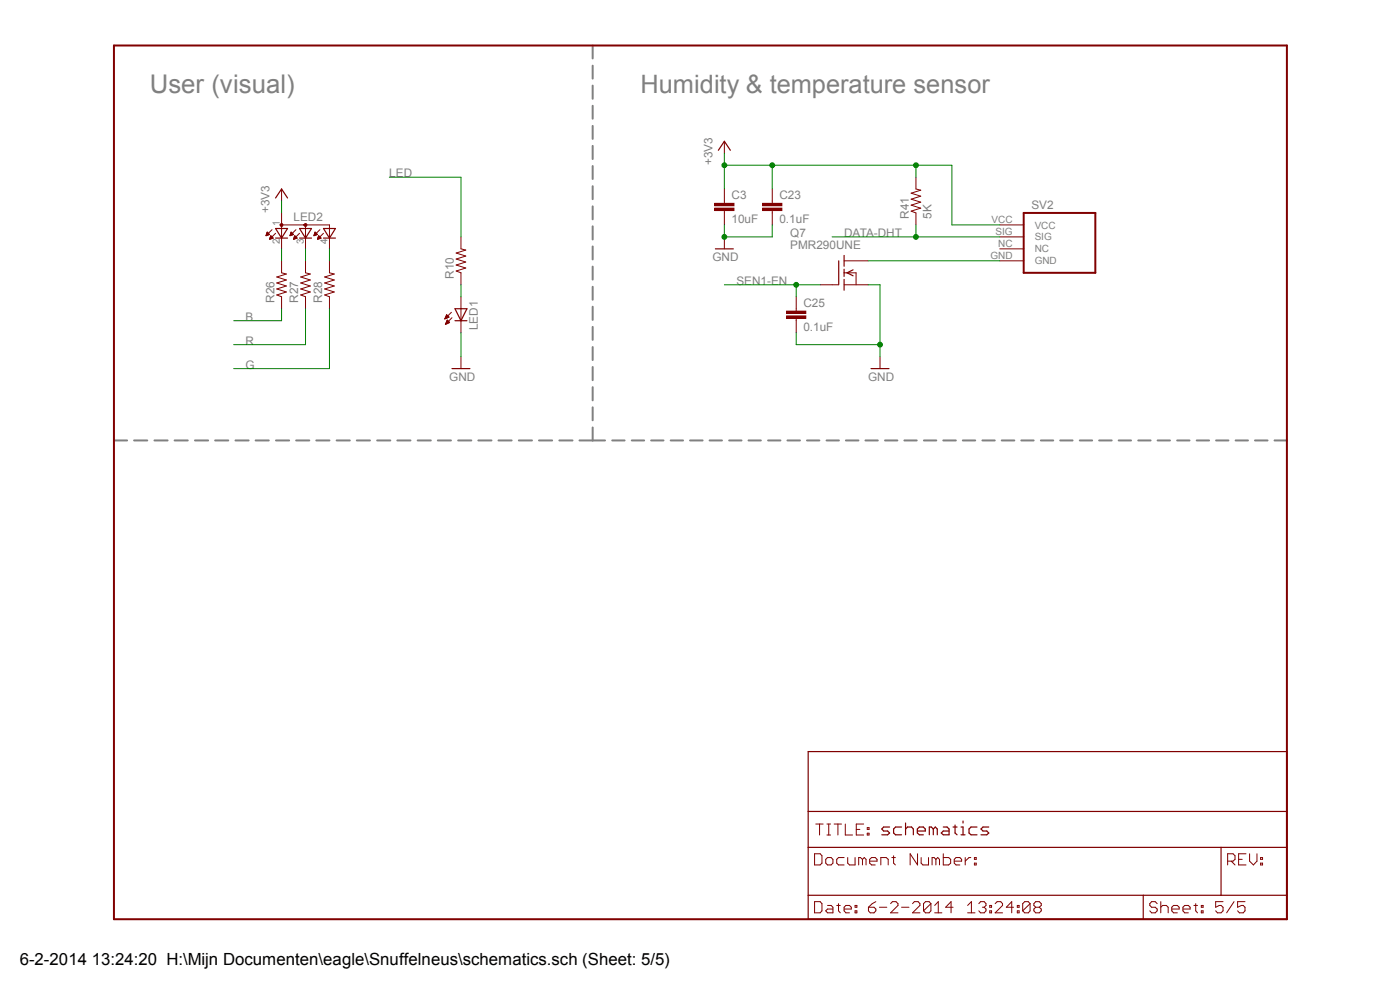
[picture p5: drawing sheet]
<svg xmlns="http://www.w3.org/2000/svg" width="297mm" height="210mm" viewBox="0 0 297 210" stroke-linecap="round" stroke-linejoin="round" font-family="sans-serif">
<g fill="none" stroke="#808080" stroke-width=".42">
<path d="M125.7 9.7v2.7M125.7 13.9v2.8M125.7 18.2v2.8M125.7 22.4v2.8M125.7 26.7v2.8M125.7 30.9v2.8M125.7 35.2v2.8M125.7 39.5v2.7M125.7 43.8v2.7M125.7 48v2.8M125.7 52.3v2.7M125.7 56.6v2.7"/>
<path d="M125.7 60.8v2.8M125.7 65.1v2.8M125.7 69.3v2.8M125.7 73.6v2.8M125.7 77.9v2.7M24.2 93.4h2.8M28.4 93.4h2.8M32.8 93.4h2.8M37 93.4h2.8M41.4 93.4h2.8M45.6 93.4h2.8M50 93.4h2.7"/>
<path d="M54.2 93.4h2.8M58.5 93.4h2.8M62.8 93.4h2.8M67.1 93.4h2.8M71.4 93.4h2.8M75.7 93.4h2.8M80 93.4h2.8M84.3 93.4h2.8M88.6 93.4h2.8M92.9 93.4h2.8M97.2 93.4h2.8M101.5 93.4h2.8"/>
<path d="M105.7 93.4h2.8M110.1 93.4h2.8M114.3 93.4h2.8M118.7 93.4h2.8M122.9 93.4h5.5M125.7 82.1v2.8M125.7 86.4v2.8M125.7 90.7v2.7M129.9 93.4h2.6M134 93.4h2.7M138.1 93.4h2.7M142.3 93.4h2.6"/>
<path d="M146.4 93.4h2.7M150.5 93.4h2.7M154.7 93.4h2.6M158.8 93.4h2.6M162.9 93.4h2.7M167 93.4h2.7M171.2 93.4h2.6M175.3 93.4h2.7M179.5 93.4h2.6M183.6 93.4h2.6M187.7 93.4h2.7M191.9 93.4h2.6"/>
<path d="M196 93.4h2.6M200.1 93.4h2.7M204.3 93.4h2.6M208.4 93.4h2.6M212.5 93.4h2.7M216.7 93.4h2.6M220.8 93.4h2.6M224.9 93.4h2.6M229.1 93.4h2.6M233.2 93.4h2.6M237.3 93.4h2.6M241.5 93.4h2.6"/>
<path d="M245.6 93.4h2.6M249.7 93.4h2.6M253.9 93.4h2.6M258 93.4h2.6M262.1 93.4h2.7M266.2 93.4h2.7M270.4 93.4h2.6"/>
</g>
<path d="M123.2 9.7h2.5" fill="none" stroke="#808080" stroke-width=".21"/>
<path d="M24.2 9.7h248.8v185.3h-248.8z" fill="none" stroke="#800000" stroke-width=".42"/>
<g fill="none" stroke="#800000" stroke-width=".25">
<path d="M58.5 42l1.2-1.9 1.3 1.9M58.5 50.5h2.5M58.5 48.5h2.5l-1.3 2zM63.5 50.5h2.6M63.5 48.5h2.6l-1.3 2zM68.6 48.5h2.6l-1.3 2zM68.6 50.5h2.6M171.4 159.4h101.6v35.6h-101.6zM171.4 179.7h101.6M171.4 172.1h101.6M188.7 175.4h-1.2l-.4 .5 .4 .4h.8l.4 .4-.4 .4h-1.2M191.3 175.4h-1.3l-.4 .5v.8l.4 .4h1.3"/>
<path d="M192.1 175.9l.4-.5h.9l.4 .5v1.2M192.1 174.6v2.5M194.6 176.3h1.7v-.4l-.4-.5h-.9l-.4 .5v.8l.4 .4h.9M198 175.9l-.4-.5h-.5v1.7M198 175.9v1.2M198 175.9l.4-.5 .4 .5v1.2M200.1 175.4h.8l.4 .5v1.2h-1.2l-.4-.4 .4-.4h1.2M202.2 175.4h.8M202.6 175v1.7l.4 .4M203.9 177.1h.8M203.9 175.4h.4v1.7M204.3 174.2v.4"/>
<path d="M207.3 175.4h-1.3l-.4 .5v.8l.4 .4h1.3M209.8 175.4h-1.3l-.4 .5 .4 .4h.8l.5 .4-.5 .4h-1.2M259 179.7v10.2M171.4 189.9h101.6M242.5 189.9v5.1"/>
</g>
<g fill="none" stroke="#800000" stroke-width=".21">
<path d="M57.7 48.7l-.9 .9M58.5 49.5l-.9 .9M59.7 55.3v2.6l1 .2-2 .7 2 .6-2 .6 2 .7-2 .6 2 .6-2 .7 1 .3v2.6M59.7 40.1v2.5M59.7 47.7h10.2v2.5M62.8 48.7l-.9 .9M63.5 49.5l-.8 .9M64.8 55.3v2.6l1 .2-2 .7 2 .6-2 .6 2 .7-2 .6 2 .6-2 .7 1 .3v2.6M64.8 47.7v2.5M67.9 48.7l-.9 .9M68.6 49.5l-.9 .9M69.9 55.3v2.6l1 .2-2 .7 2 .6-2 .6 2 .7-2 .6 2 .6-2 .7 1 .3v2.6"/>
<path d="M173.1 174.8h1.5M173.9 174.8v2.3M175.4 174.8h.8M175.4 177.1h.8M175.8 174.8v2.3M177 174.8h1.5M177.8 174.8v2.3M179.3 174.8v2.3h1.5M181.7 175.9h.7M183.2 174.8h-1.5v2.3h1.5M184 176.7h.4v.4h-.4zM184 175.6h.4v.3h-.4z"/>
<path d="M172.8 181.1h1.2l.4 .4v1.6l-.4 .4h-1.2zM172.8 191.3h1.2l.4 .4v1.5l-.4 .4h-1.2zM175.2 182.3l.4-.4h.7l.4 .4v.8l-.4 .4h-.7l-.4-.4zM175.6 192.1h.7l.4 .3v1.2h-1.1l-.4-.4 .4-.4h1.1M177.5 192.1h.8M177.9 191.7v1.5l.4 .4M179.1 192.8h1.5v-.4l-.4-.3h-.7l-.4 .3v.8l.4 .4h.7M179.1 181.9h-1.2l-.4 .4v.8l.4 .4h1.2M179.8 181.9v1.2l.4 .4h1.2v-1.6M181.4 193.2h.4v.4h-.4zM181.4 192.1h.4v.3h-.4zM183 182.3l-.5-.4h-.3v1.6"/>
<path d="M183 182.3v1.2M183 182.3l.3-.4 .4 .4v1.2M184.2 192.4h1.2l.4 .4v.4l-.4 .4h-.8l-.4-.4zM184.5 182.7h1.6v-.4l-.4-.4h-.8l-.4 .4v.8l.4 .4h.8M185.8 191.3l-.8 .4-.8 .7M186.6 192.4h1.5M186.9 183.5v-1.6h1.1l.4 .4v1.2M188.9 191.7l.4-.4h.8l.4 .4v.4l-1.6 1.5h1.6M189.2 181.9h.7M189.6 181.5v1.6l.3 .4M191.3 192.4h1.5M193.6 191.7l.4-.4h.8l.4 .4v.4l-1.6 1.5h1.6"/>
<path d="M194.6 181.1v2.4l-1.5-2.4v2.4M195.4 181.9v1.2l.4 .4h1.2v-1.6M197.5 191.7v1.5l-.4 .4h-.8l-.4-.4M197.5 191.7l-.4-.4h-.8l-.4 .4v1.5M197.5 191.7l-1.6 1.5M198.3 193.6h1.5M198.3 192.1l.8-.8v2.3M198.5 182.3l-.3-.4h-.5v1.6M198.5 182.3v1.2M198.5 182.3l.4-.4 .4 .4v1.2M200.1 181.1v2.4h1.2l.4-.4v-.8l-.4-.4h-1.2M202.2 192.4h-1.6l1.2-1.1v2.3"/>
<path d="M202.4 182.7h1.6v-.4l-.4-.4h-.8l-.4 .4v.8l.4 .4h.8M204.8 181.9v1.6M205.3 193.6h1.5M205.3 192.1l.8-.8v2.3M206 181.9h-.4l-.8 .8M206.7 183.1h.4v.4h-.4zM206.7 181.9h.4v.4h-.4zM207.6 191.7l.4-.4h.8l.4 .4v.4l-.4 .3M208.4 192.4h.4M208.8 192.4l.4 .4v.4l-.4 .4h-.8l-.4-.4M210 193.2h.4v.4h-.4zM210 192.1h.4v.3h-.4z"/>
<path d="M211.1 191.7l.4-.4h.8l.4 .4v.4l-1.6 1.5h1.6M215 192.4h-1.5l1.1-1.1v2.3M215.8 193.2h.4v.4h-.4zM215.8 192.1h.4v.3h-.4zM218.5 191.7v1.5l-.4 .4h-.7l-.4-.4M218.5 191.7l-.4-.4h-.7l-.4 .4v1.5M218.5 191.7l-1.5 1.5M219.7 192.4l-.4 .4v.4l.4 .4h.8l.4-.4v-.4l-.4-.4M219.7 192.4l-.4-.3v-.4l.4-.4h.8l.4 .4v.4l-.4 .3M219.7 192.4h.8M245.5 191.7l-.4-.4h-.8l-.4 .4v.4l.4 .3h.8l.4 .4v.4l-.4 .4h-.8l-.4-.4M246.3 192.4l.3-.3h.8l.4 .3v1.2"/>
<path d="M246.3 191.3v2.3M248.6 192.8h1.5v-.4l-.3-.3h-.8l-.4 .3v.8l.4 .4h.8M251 192.8h1.5v-.4l-.4-.3h-.8l-.3 .3v.8l.3 .4h.8M253.3 192.1h.7M253.7 191.7v1.5l.3 .4M254.8 193.2h.4v.4h-.4zM254.8 192.1h.4v.3h-.4zM259.5 191.3h-1.6v1.1l.8-.3h.3l.5 .3v.8l-.5 .4h-.7l-.4-.4M260.4 182.7h1.2l.4-.4v-.8l-.4-.4h-1.2v2.4M261.2 182.7l.8 .8M261.8 191.3l-1.6 2.3M262.8 182.3h.7"/>
<path d="M264.1 191.3h-1.5v1.1l.8-.3h.3l.4 .3v.8l-.4 .4h-.8l-.3-.4M264.3 181.1h-1.5v2.4h1.5M265.1 181.1v1.6l.8 .8 .8-.8v-1.6M267.4 183.1h.4v.4h-.4zM267.4 181.9h.4v.4h-.4z"/>
</g>
<path d="M59.5 47.5h.4v.5h-.4l-.1-.3h.4h-.4z" fill-rule="evenodd" fill="#800000"/>
<path d="M59.5 47.5h.4v.5h-.4l-.1-.3h.4h-.4z" fill="none" stroke="#800000" stroke-width=".21"/>
<path d="M64.6 47.5h.4v.5h-.4l-.1-.3h.4h-.4z" fill-rule="evenodd" fill="#800000"/>
<g fill="none" stroke="#800000" stroke-width=".21">
<path d="M153.7 30v2.5M194.3 37.6v2.5l1 .2-2 .7 2 .6-2 .6 2 .7-2 .6 2 .7-2 .6 1 .4v2.5M56.4 50h.1M56.5 49.9h.2M56.5 49.8h.5M56.5 49.7h.6M56.6 49.7h.5M56.6 49.5h.4M56.6 49.4h.3M56.6 49.4h.2M56.7 49.3h.1M57.2 50.7h.2"/>
<path d="M57.2 49.7l-.5-.5-.3 .8M57.2 49.7l-.8 .3M57.2 50.6h.5M57.3 50.5h.6M57.3 50.4h.6M57.3 50.3h.5M57.4 50.2h.3M57.4 50.2h.2M57.4 50.1h.1M57.4 50l.6 .5-.8 .3zM59.7 45.2v7.6M61.5 50h.1"/>
<path d="M61.6 49.9h.2M61.6 49.8h.5M61.6 49.7h.6M61.6 49.7h.5M61.6 49.5h.5M61.7 49.4h.3M61.7 49.4h.2M61.7 49.3h.1M61.8 49.2l.5 .5-.8 .3zM62.3 50.7h.2M62.3 50.6h.4M62.4 50.5h.6"/>
<path d="M62.4 50.4h.5M62.4 50.3h.5M62.4 50.2h.4M62.4 50.2h.3M62.5 50.1h.1M62.5 50l.5 .5-.7 .3zM64.6 47.5h.4v.5h-.4l-.1-.3h.4h-.4zM64.8 50.2v2.6M66.6 50h.1M66.6 49.9h.3M66.6 49.8h.6M66.7 49.7h.6"/>
<path d="M66.7 49.7h.5M66.7 49.5h.4M66.8 49.4h.3M66.8 49.4h.2M66.8 49.3h.1M66.8 49.2l.6 .5-.8 .3zM67.4 50.7h.2M67.4 50.6h.4M67.4 50.5h.7M67.4 50.4h.6M67.5 50.3h.4M67.5 50.2h.4"/>
<path d="M67.5 50.2h.2M67.6 50.1h.1M67.6 50l.5 .5-.7 .3zM69.9 50.2v2.6M97.8 50.2v2.6l1 .2-2 .7 2 .6-2 .6 2 .7-2 .6 2 .7-2 .6 1 .4v2.5M179.1 57.9h2.5v2.5M179.1 55.3h5M212.1 50.2h5.1M212.1 55.3h5.1M212.1 47.7h5.1M212.1 52.8h5.1M94.4 67.6h.2"/>
<path d="M94.4 67.5h.4M94.5 67.4h.5M94.5 67.3h.7M94.5 68.7h.2M94.6 67.2h.6M94.6 68.7h.3M94.6 67.1h.5M94.6 68.6h.5M94.7 67.1h.3M94.7 68.5h.6M94.7 67h.3M94.7 66.9h.2"/>
<path d="M94.7 68.4h.7M94.7 66.8l.5 .5-.8 .3zM94.7 66.8h.1M94.7 68.3h.6M94.8 68.2h.4M94.8 68.1h.3M94.8 68h.2M94.9 67.9l.5 .5-.9 .4zM94.9 67.9h.1M95.8 66.3l-1.4 1.3M95.9 67.4l-1.4 1.4M97.8 62.9v7.7"/>
<path d="M97.8 75.6v2.6M168.9 65.5v.5M168.9 67.5v.5M174 60.4h3.8M179.1 60.4h5M186.7 75.6v2.6"/>
</g>
<path d="M152.4 31.9l1.3-1.9 1.2 1.9M177.9 55.3v5.1M179.1 54.2v2.3M179.1 57.1v1.5M179.1 59.3v2.3M181 57.2l-1.3 .7 1.3 .6M95.9 78.2h3.8M96.5 65.5h2.6l-1.3 2.5zM96.5 68h2.6M184.8 78.2h3.8" fill="none" stroke="#800000" stroke-width=".25"/>
<path d="M217.2 45.2h15.2v12.7h-15.2z" fill="none" stroke="#800000" stroke-width=".42"/>
<path d="M166.9 67h4v.5h-4z" fill-rule="evenodd" fill="#800000"/>
<path d="M166.9 67h4v.5h-4z" fill="none" stroke="#800000" stroke-width=".21"/>
<path d="M166.9 66h4v.5h-4z" fill-rule="evenodd" fill="#800000"/>
<path d="M153.7 42.6v.5M153.7 44.7v.5M166.9 66h4v.5h-4zM168.9 62.9v2.6M168.9 68v2.6" fill="none" stroke="#800000" stroke-width=".21"/>
<path d="M151.6 44.2h4.1v.5h-4.1z" fill-rule="evenodd" fill="#800000"/>
<path d="M151.6 44.2h4.1v.5h-4.1z" fill="none" stroke="#800000" stroke-width=".21"/>
<path d="M151.6 43.1h4.1v.5h-4.1z" fill-rule="evenodd" fill="#800000"/>
<path d="M151.6 43.1h4.1v.5h-4.1zM153.7 40.1v2.5M153.7 45.2v2.5M163.8 42.6v.5M163.8 44.7v.5" fill="none" stroke="#800000" stroke-width=".21"/>
<path d="M161.8 44.2h4.1v.5h-4.1z" fill-rule="evenodd" fill="#800000"/>
<path d="M161.8 44.2h4.1v.5h-4.1z" fill="none" stroke="#800000" stroke-width=".21"/>
<path d="M161.8 43.1h4.1v.5h-4.1z" fill-rule="evenodd" fill="#800000"/>
<path d="M153.7 50.2v2.6M161.8 43.1h4.1v.5h-4.1zM163.8 40.1v2.5M163.8 45.2v2.5" fill="none" stroke="#800000" stroke-width=".21"/>
<path d="M151.8 52.8h3.8" fill="none" stroke="#800000" stroke-width=".25"/>
<path d="M153.7 32.5v7.6M153.7 35.1h48.2v12.6h10.2M163.8 35.1v5M194.3 35.1v2.5M59.7 42.6v2.6M59.7 52.8v2.5M64.8 52.8v2.5M69.9 52.8v2.5" fill="none" stroke="#008000" stroke-width=".21"/>
<circle cx="153.7" cy="35.1" r=".51" fill="#008000"/>
<circle cx="153.7" cy="35.1" r=".51" fill="none" stroke="#008000" stroke-width=".21"/>
<circle cx="163.8" cy="35.1" r=".51" fill="#008000"/>
<circle cx="163.8" cy="35.1" r=".51" fill="none" stroke="#008000" stroke-width=".21"/>
<circle cx="194.3" cy="35.1" r=".51" fill="#008000"/>
<g fill="none" stroke="#008000" stroke-width=".21">
<path d="M59.7 65.5v2.5h-10.1M64.8 65.5v7.6h-15.2M69.9 65.5v12.7h-20.3M97.8 60.4v2.5M97.8 70.6v5M168.9 70.6v2.5h17.8M184.1 60.4h2.6v15.2"/>
<circle cx="194.3" cy="35.1" r=".51"/>
</g>
<circle cx="186.7" cy="73.1" r=".51" fill="#008000"/>
<g fill="none" stroke="#008000" stroke-width=".21">
<path d="M153.7 47.7v2.5h10.1v-2.5"/>
<circle cx="186.7" cy="73.1" r=".51"/>
</g>
<circle cx="153.7" cy="50.2" r=".51" fill="#008000"/>
<g fill="none" stroke="#008000" stroke-width=".21">
<path d="M82.6 37.6h15.2v12.6M153.7 60.4h20.3M168.9 60.4v2.5"/>
<circle cx="153.7" cy="50.2" r=".51"/>
</g>
<circle cx="168.9" cy="60.4" r=".51" fill="#008000"/>
<g fill="none" stroke="#008000" stroke-width=".21">
<path d="M176.5 50.2h35.6M184.1 55.3h28M194.3 47.7v2.5"/>
<circle cx="168.9" cy="60.4" r=".51"/>
</g>
<circle cx="194.3" cy="50.2" r=".51" fill="#008000"/>
<circle cx="194.3" cy="50.2" r=".51" fill="none" stroke="#008000" stroke-width=".21"/>
<text font-size="5.5" fill="#808080" x="31.8" y="19.8">User (visual)</text>
<text font-size="5.4" fill="#808080" x="135.9" y="19.8">Humidity &amp; temperature sensor</text>
<text font-size="3.6" x="4.2" y="204.8">6-2-2014 13:24:20 H:\Mijn Documenten\eagle\Snuffelneus\schematics.sch (Sheet: 5/5)</text>
<g font-size="2.5" fill="#808080">
<text x="151.1" y="35.1" transform="rotate(-90 151.1 35.1)">+3V3</text>
<text x="82.6" y="37.6">LED</text>
<text x="57.2" y="45.2" transform="rotate(-90 57.2 45.2)">+3V3</text>
<text x="62.3" y="46.9">LED2</text>
<text x="155.2" y="47.3">10uF</text>
<text x="155.2" y="42.3">C3</text>
<text x="165.4" y="47.3">0.1uF</text>
<text x="165.4" y="42.3">C23</text>
<text x="192.8" y="46.4" transform="rotate(-90 192.8 46.4)">R41</text>
<text x="197.6" y="46.4" transform="rotate(-90 197.6 46.4)">5K</text>
<text x="218.8" y="44.4">SV2</text>
<text x="167.6" y="52.8">PMR290UNE</text>
<text x="167.6" y="50.2">Q7</text>
<text x="179.1" y="50.2">DATA-DHT</text>
<text x="96.3" y="59.1" transform="rotate(-90 96.3 59.1)">R10</text>
<text x="151.1" y="55.3">GND</text>
<text x="58.2" y="64.2" transform="rotate(-90 58.2 64.2)">R26</text>
<text x="63.3" y="64.2" transform="rotate(-90 63.3 64.2)">R27</text>
<text x="68.4" y="64.2" transform="rotate(-90 68.4 64.2)">R28</text>
<text x="156.2" y="60.4">SEN1-EN</text>
<text x="170.4" y="65.1">C25</text>
<text x="52.1" y="68">B</text>
<text x="101.3" y="70.1" transform="rotate(-90 101.3 70.1)">LED1</text>
<text x="170.4" y="70.2">0.1uF</text>
<text x="52.1" y="73.1">R</text>
<text x="52.1" y="78.2">G</text>
<text x="95.3" y="80.7">GND</text>
<text x="184.2" y="80.7">GND</text>
</g>
<g font-size="2.1" fill="#808080">
<text x="59.4" y="47.9" transform="rotate(-90 59.4 47.9)">1</text>
<text x="210.4" y="47.4">VCC</text>
<text x="59.4" y="51.8" transform="rotate(-90 59.4 51.8)">2</text>
<text x="64.4" y="51.8" transform="rotate(-90 64.4 51.8)">3</text>
<text x="69.5" y="51.8" transform="rotate(-90 69.5 51.8)">4</text>
<text x="211.2" y="49.9">SIG</text>
<text x="211.8" y="52.5">NC</text>
<text x="219.5" y="48.5">VCC</text>
<text x="219.5" y="51">SIG</text>
<text x="219.5" y="53.6">NC</text>
<text x="210.1" y="55">GND</text>
<text x="219.5" y="56.1">GND</text>
</g>
</svg>
